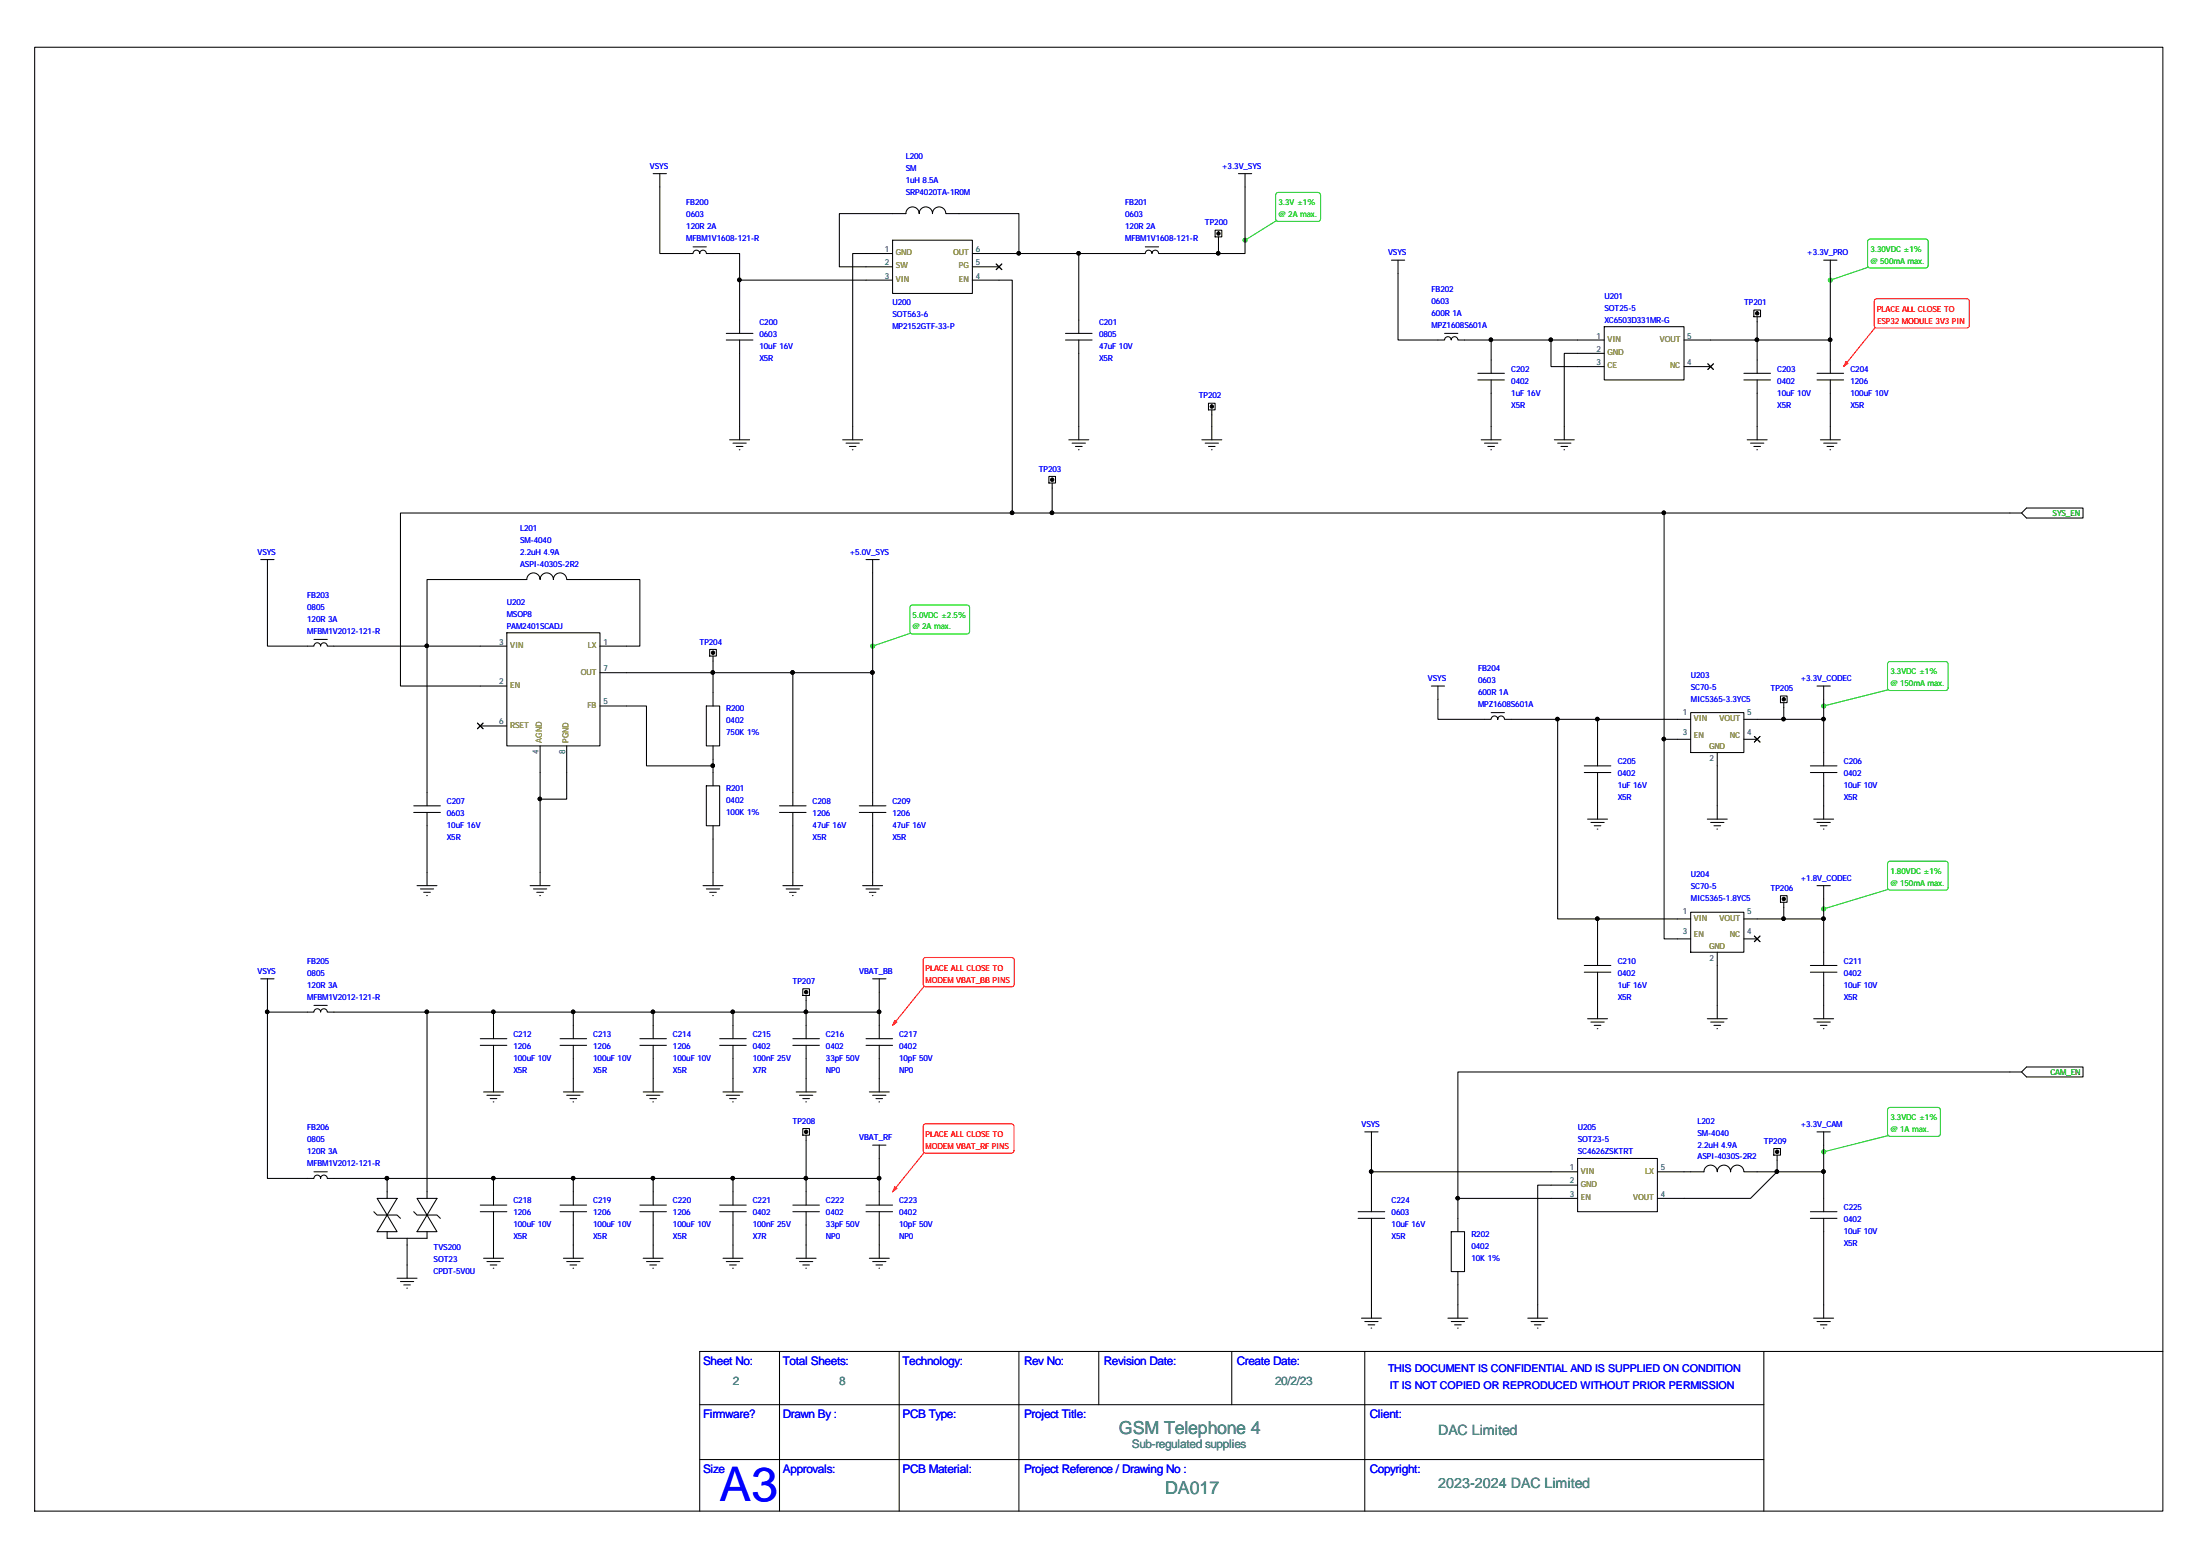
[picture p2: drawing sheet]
<svg xmlns="http://www.w3.org/2000/svg" width="420mm" height="297mm" viewBox="0 0 420 297" stroke-linecap="round" stroke-linejoin="round" font-family="sans-serif">
<g fill="#00e100">
<circle cx="348.3" cy="173.5" r=".38"/>
<circle cx="348.3" cy="134.8" r=".38"/>
<circle cx="166.7" cy="123.3" r=".38"/>
<circle cx="349.6" cy="53.5" r=".38"/>
</g>
<g fill="#f00">
<path d="M170.9 194.8l.4 .3-.8 .6z"/>
<path d="M170.9 226.5l.4 .4-.8 .6z"/>
</g>
<g fill="#00e100">
<circle cx="237.8" cy="45.9" r=".38"/>
<circle cx="348.3" cy="219.9" r=".38"/>
</g>
<path d="M352.5 69l.4 .4-.8 .6z" fill="#f00"/>
<g fill="#000" stroke="#000" stroke-width=".19">
<circle cx="141.2" cy="53.4" r=".34"/>
<circle cx="194.6" cy="48.4" r=".33"/>
<circle cx="206" cy="48.4" r=".33"/>
<circle cx="232.7" cy="48.4" r=".34"/>
<circle cx="284.7" cy="64.9" r=".34"/>
<circle cx="296.2" cy="64.9" r=".34"/>
<circle cx="335.5" cy="64.9" r=".34"/>
<circle cx="349.5" cy="64.9" r=".34"/>
<circle cx="193.3" cy="97.9" r=".34"/>
<circle cx="200.9" cy="97.9" r=".34"/>
<circle cx="317.8" cy="97.9" r=".34"/>
<circle cx="81.5" cy="123.3" r=".34"/>
<circle cx="136.1" cy="128.4" r=".34"/>
<circle cx="151.4" cy="128.4" r=".34"/>
<circle cx="166.6" cy="128.4" r=".35"/>
<circle cx="297.4" cy="137.3" r=".34"/>
<circle cx="305.1" cy="137.3" r=".34"/>
<circle cx="340.6" cy="137.3" r=".33"/>
<circle cx="348.3" cy="137.3" r=".34"/>
<circle cx="103.1" cy="152.5" r=".33"/>
<circle cx="136.1" cy="146.2" r=".34"/>
<circle cx="317.8" cy="141.1" r=".33"/>
<circle cx="305.1" cy="175.4" r=".34"/>
<circle cx="340.6" cy="175.4" r=".34"/>
<circle cx="348.2" cy="175.4" r=".34"/>
<circle cx="51" cy="193.2" r=".34"/>
<circle cx="81.5" cy="193.2" r=".34"/>
<circle cx="94.2" cy="193.2" r=".34"/>
<circle cx="109.5" cy="193.2" r=".34"/>
<circle cx="124.7" cy="193.2" r=".34"/>
<circle cx="139.9" cy="193.2" r=".34"/>
<circle cx="153.9" cy="193.2" r=".34"/>
<circle cx="167.9" cy="193.2" r=".34"/>
<circle cx="73.9" cy="224.9" r=".34"/>
<circle cx="94.2" cy="224.9" r=".34"/>
<circle cx="109.5" cy="224.9" r=".34"/>
<circle cx="124.7" cy="224.9" r=".34"/>
<circle cx="139.9" cy="224.9" r=".34"/>
<circle cx="153.9" cy="224.9" r=".34"/>
<circle cx="167.9" cy="224.9" r=".34"/>
<circle cx="261.9" cy="223.7" r=".34"/>
<circle cx="278.4" cy="228.7" r=".34"/>
<circle cx="339.3" cy="223.7" r=".34"/>
<circle cx="348.2" cy="223.7" r=".34"/>
</g>
<path d="M190.3 50.4l1 1.1M191.3 50.4l-1 1.1M326.2 69.4l1 1.1M327.2 69.4l-1 1.1M91.2 138l1.1 1.1M92.3 138l-1.1 1.1M335 140.6l1.1 1.1M336.1 140.6l-1.1 1.1M335 178.7l1.1 1.1M336.1 178.7l-1.1 1.1" fill="none" stroke="#000" stroke-width=".19"/>
<g fill="#000">
<circle cx="232.7" cy="44.6" r=".32"/>
<circle cx="335.6" cy="59.8" r=".32"/>
<circle cx="231.4" cy="77.6" r=".32"/>
<circle cx="200.9" cy="91.6" r=".32"/>
<circle cx="136.2" cy="124.6" r=".31"/>
<circle cx="340.7" cy="133.5" r=".32"/>
<circle cx="340.7" cy="171.6" r=".32"/>
<circle cx="154" cy="189.4" r=".32"/>
<circle cx="154" cy="216.1" r=".32"/>
<circle cx="339.4" cy="219.9" r=".32"/>
</g>
<g fill="none" stroke="#00e100" stroke-width=".2">
<path d="M243.8 36.9l.3-.2 7.8 .1 .3 .4-.1 4.8-.3 .3-8-.1-.2-.4v-4.6zM243.8 42.1l-6 3.8M356.8 51l-7.2 2.5M356.8 45.8l.3-.2 10.8 .1 .3 .4v4.7l-.4 .4-10.9-.1-.2-.5v-4.5zM173.9 115.7l.3-.2 10.7 .1 .3 .3v4.8l-.5 .3h-10.6l-.3-.4zM173.9 120.9l-7.2 2.4M360.6 131.7l-12.3 3.1M360.6 126.4l.3-.1h10.9l.3 .4-.1 4.8-.4 .3h-10.8l-.3-.5v-4.5zM360.6 169.8l-12.3 3.7M360.6 164.5l.3-.1 10.9 .1 .3 .3-.1 4.8-.4 .3h-10.8l-.3-.5v-4.5zM360.6 216.8l-12.3 3.1M360.6 211.5l.3-.1 9.4 .1 .3 .4-.1 4.8-.4 .2h-9.3l-.3-.5v-4.5z"/>
<circle cx="237.8" cy="45.9" r=".38"/>
<circle cx="349.6" cy="53.5" r=".38"/>
<circle cx="166.7" cy="123.3" r=".38"/>
<circle cx="348.3" cy="134.8" r=".38"/>
<circle cx="348.3" cy="173.5" r=".38"/>
<circle cx="348.3" cy="219.9" r=".38"/>
</g>
<path d="M358.1 57.2l.4-.2 17.3 .1 .3 .4v4.7l-.4 .4h-17.4l-.4-.4v-4.7zM352.5 69l.4 .4-.8 .6zM358.1 62.5l-6 7.5M170.9 194.8l.4 .3-.8 .6zM176.5 182.9l.3-.1h16.5l.3 .2 .1 .3v4.7l-.2 .3-.3 .1h-16.5l-.4-.5v-4.7zM176.5 188.3l-6 7.4M176.5 214.7l.3-.2 16.5 .1 .3 .4v4.7l-.4 .4h-16.6l-.3-.4v-4.7zM170.9 226.5l.4 .4-.8 .6zM176.5 220l-6 7.5" fill="none" stroke="#f00" stroke-width=".2"/>
<g fill="none" stroke="#000" stroke-width=".2">
<path d="M6.6 9h406.5v279.5h-406.5zM124.7 33.1h2.6M126 33.1v15.3h6.4a.63 .63 0 0 1 .6-.6 .63 .63 0 0 1 .6 .6 .63 .63 0 0 1 .7-.6 .63 .63 0 0 1 .6 .6h6.4v5.1M236.5 33.1h2.6M237.8 33.1v15.3h-5.1M132.4 47.1h2.5M141.3 53.5v10.1M141.3 53.5h29.2M170.5 48.4h-7.7v35.6M170.5 45.9h15.2v10.1h-15.2zM185.7 53.5h7.6v44.4M185.7 48.4h33a.64 .64 0 0 1 .7-.6 .64 .64 0 0 1 .6 .6 .64 .64 0 0 1 .6-.6 .64 .64 0 0 1 .7 .6h11.4"/>
<path d="M185.7 50.9h5.1M194.6 48.4v-7.6h-14a1.27 1.27 0 0 0-1.2-1.3 1.27 1.27 0 0 0-1.3 1.3 1.27 1.27 0 0 0-1.3-1.3 1.27 1.27 0 0 0-1.3 1.3 1.26 1.26 0 0 0-1.2-1.3 1.26 1.26 0 0 0-1.3 1.3h-12.7v10.1h10.2M206 48.4v15.2M218.7 47.1h2.6M232.1 43.9h1.2v1.3h-1.2zM232.7 45.2v3.2M265.7 49.7h2.6M267 49.7v15.2h8.9a.64 .64 0 0 1 .6-.6 .64 .64 0 0 1 .7 .6 .63 .63 0 0 1 .6-.6 .63 .63 0 0 1 .6 .6h28M334.9 59.2h1.3v1.3h-1.3zM348.3 49.7h2.5M349.6 49.7v21.6M138.7 64.9h5.1"/>
<path d="M138.7 63.6h5.1M141.3 64.9v19.1M203.5 64.9h5.1M203.5 63.6h5.1M206 64.9v19.1M230.8 77h1.3v1.2h-1.3zM231.4 78.2v5.8M275.9 63.6h2.5M282.2 72.5h5.1M282.2 71.3h5.1M284.8 64.9v6.4M284.8 72.5v11.5"/>
<path d="M296.2 64.9v5.1h10.2M306.4 67.5h-7.7v16.5M306.4 62.4h15.2v10.1h-15.2zM321.6 64.9h28M321.6 70h5.1M333 72.5h5.1M333 71.3h5.1M335.6 60.5v10.8M335.6 72.5v11.5M347 72.5h5.1M347 71.3h5.1M349.6 72.5v11.5"/>
<path d="M139.3 84h3.9M140 84.6h2.5M140.6 85.2h1.3M141.2 85.9h.1M160.9 84h3.8M161.6 84.6h2.5M162.2 85.2h1.3M162.8 85.9h.1M193.3 97.9h-116.8v33.1h20.3M193.3 97.9h192.8l.9-.9h10.8v1.9h-10.8l-.9-1M200.3 90.9h1.3v1.3h-1.3zM200.9 92.2v5.7"/>
<path d="M204.1 84h3.8M204.8 84.6h2.5M205.4 85.2h1.3M206 85.9h.1M229.5 84h3.8M230.2 84.6h2.5M230.8 85.2h1.3M231.4 85.9h.1M282.9 84h3.8M283.5 84.6h2.5M284.2 85.2h1.2M284.7 85.9h.1"/>
<path d="M296.8 84h3.9M297.5 84.6h2.5M298.1 85.2h1.3M298.7 85.9h.1M317.8 97.9v43.2M333.7 84h3.8M334.3 84.6h2.6M334.9 85.2h1.3M335.5 85.9h.1M347.7 84h3.8M348.3 84.6h2.5M348.9 85.2h1.3"/>
<path d="M349.5 85.9h.1M49.8 106.8h2.5M51.1 106.8v16.5h8.9a.63 .63 0 0 1 .6-.6 .63 .63 0 0 1 .6 .6 .64 .64 0 0 1 .7-.6 .64 .64 0 0 1 .6 .6h34.3M165.4 106.8h2.5M166.7 106.8v47M60 122.1h2.5M91.7 138.6h5.1M96.8 120.8h17.8v21.6h-17.8zM114.6 134.8h8.9v11.4h12.7M114.6 123.3h7.6v-12.7h-14a1.27 1.27 0 0 0-1.2-1.2 1.27 1.27 0 0 0-1.3 1.2 1.26 1.26 0 0 0-1.3-1.2 1.26 1.26 0 0 0-1.2 1.2 1.27 1.27 0 0 0-1.3-1.2 1.27 1.27 0 0 0-1.3 1.2h-19v43.2M114.6 128.4h52.1M134.9 134.8h2.5v7.6h-2.5z"/>
<path d="M135.5 124h1.3v1.2h-1.3zM136.2 125.2v9.6M151.4 128.4v25.4M273.4 131h2.5M274.6 131v6.3h10.2a.63 .63 0 0 1 .6-.6 .63 .63 0 0 1 .6 .6 .64 .64 0 0 1 .7-.6 .64 .64 0 0 1 .6 .6h35.6M284.8 136h2.5M297.5 137.3v38.1h7.6M305.1 137.3v8.9M322.9 136h10.1v7.7h-10.1zM333 137.3h15.3M340 132.9h1.3v1.2h-1.3zM340.7 134.1v3.2"/>
<path d="M347 131h2.6M348.3 131v15.2M79 155.1h5.1M79 153.8h5.1M81.6 155.1v14M103.2 142.4v26.7M108.2 142.4v10.2h-5M134.9 150h2.5v7.6h-2.5zM136.2 142.4v7.6M136.2 157.6v11.5M148.9 155.1h5.1M148.9 153.8h5.1"/>
<path d="M151.4 155.1v14M164.1 155.1h5.1M164.1 153.8h5.1M166.7 155.1v14M302.6 147.5h5M302.6 146.2h5M303.2 156.4h3.8M303.8 157h2.6M304.5 157.6h1.2M305 158.3h.2M305.1 147.5v8.9M317.8 141.1v38.1h5.1"/>
<path d="M317.8 141.1h5.1M326.1 156.4h3.8M326.7 157h2.5M327.3 157.6h1.3M327.9 158.3h.1M328 143.7v12.7M333 141.1h2.6M345.7 147.5h5.1M345.7 146.2h5.1M346.4 156.4h3.8M347 157h2.6M347.7 157.6h1.2"/>
<path d="M348.2 158.3h.2M348.3 147.5v8.9M79.6 169.1h3.9M80.3 169.7h2.5M80.9 170.3h1.3M81.5 171h.1M101.2 169.1h3.9M101.9 169.7h2.5M102.5 170.3h1.3M103.1 171h.1M134.3 169.1h3.8M134.9 169.7h2.5"/>
<path d="M135.5 170.3h1.3M136.1 171h.1M149.5 169.1h3.8M150.1 169.7h2.6M150.8 170.3h1.3M151.3 171h.2M164.7 169.1h3.9M165.4 169.7h2.5M166 170.3h1.3M166.6 171h.1M305.1 175.4h17.8M305.1 175.4v8.9"/>
<path d="M322.9 174.1h10.1v7.7h-10.1zM333 175.4h15.3M333 179.2h2.6M340 171h1.3v1.2h-1.3zM340.7 172.2v3.2M347 169.1h2.6M348.3 169.1v15.2M49.8 186.9h2.5M51.1 193.2v31.8h8.9a.63 .63 0 0 1 .6-.7 .63 .63 0 0 1 .6 .7 .64 .64 0 0 1 .7-.7 .64 .64 0 0 1 .6 .7h105.4M51.1 193.2h8.9a.63 .63 0 0 1 .6-.6 .63 .63 0 0 1 .6 .6 .64 .64 0 0 1 .7-.6 .64 .64 0 0 1 .6 .6h105.4M51.1 186.9v6.3M60 191.9h2.5"/>
<path d="M81.6 193.2v35.6M91.7 199.6h5.1M91.7 198.3h5.1M94.2 193.2v5.1M94.2 199.6v8.9M107 199.6h5M107 198.3h5M109.5 193.2v5.1M109.5 199.6v8.9M122.2 199.6h5.1M122.2 198.3h5.1M124.7 193.2v5.1"/>
<path d="M124.7 199.6v8.9M137.4 199.6h5.1M137.4 198.3h5.1M140 193.2v5.1M140 199.6v8.9M151.4 199.6h5.1M151.4 198.3h5.1M153.3 188.8h1.3v1.2h-1.3zM154 190v8.3M154 199.6v8.9M165.4 199.6h5.1M165.4 198.3h5.1"/>
<path d="M166.7 186.9h2.5M167.9 186.9v11.4M167.9 199.6v8.9M302.6 185.6h5M302.6 184.3h5M303.2 194.5h3.8M303.8 195.1h2.6M304.5 195.7h1.2M305 196.4h.2M305.1 185.6v8.9M326.1 194.5h3.8M326.7 195.1h2.5"/>
<path d="M327.3 195.7h1.3M327.9 196.4h.1M328 181.8v12.7M345.7 185.6h5.1M345.7 184.3h5.1M346.4 194.5h3.8M347 195.1h2.6M347.7 195.7h1.2M348.2 196.4h.2M348.3 185.6v8.9M92.4 208.5h3.8M93 209.1h2.5"/>
<path d="M93.6 209.7h1.3M94.2 210.4h.1M107.6 208.5h3.8M108.2 209.1h2.6M108.9 209.7h1.2M109.4 210.4h.2M122.8 208.5h3.8M123.5 209.1h2.5M124.1 209.7h1.3M124.7 210.4h.1M138.1 208.5h3.8M138.7 209.1h2.6"/>
<path d="M139.3 209.7h1.3M139.9 210.4h.1M152.1 208.5h3.8M152.7 209.1h2.5M153.3 215.4h1.3v1.3h-1.3zM153.3 209.7h1.3M153.9 210.4h.1M154 216.7v13.4M166 208.5h3.8M166.7 209.1h2.5M166.7 218.6h2.5M167.3 209.7h1.3"/>
<path d="M167.9 210.4h.1M167.9 218.6v11.5M260.6 216.1h2.6M261.9 216.1v15.2M338.8 219.3h1.2v1.2h-1.2zM347 216.1h2.6M348.3 216.1v15.2M386.1 204.6l.9 1h10.8v-1.9h-10.8l-.9 .9h-107.7v24.2M60 223.7h2.5M71.4 231.3l.6 .7h3.8l.7 .6M72 228.8h3.8l-1.9 3.2zM73.9 232l1.9 3.1h-3.8z"/>
<path d="M73.9 235.1v1.3h7.7v-1.3M73.9 225v3.8M77.7 236.4v7.6M79 231.3l.6 .7h3.9l.6 .6M79.6 228.8h3.9l-1.9 3.2zM81.6 232l1.9 3.1h-3.9zM91.7 231.3h5.1M91.7 230.1h5.1M94.2 225v5.1M94.2 231.3v8.9M107 231.3h5M107 230.1h5"/>
<path d="M109.5 225v5.1M109.5 231.3v8.9M122.2 231.3h5.1M122.2 230.1h5.1M124.7 225v5.1M124.7 231.3v8.9M137.4 231.3h5.1M137.4 230.1h5.1M140 225v5.1M140 231.3v8.9M151.4 231.3h5.1M151.4 230.1h5.1"/>
<path d="M154 231.3v8.9M165.4 231.3h5.1M165.4 230.1h5.1M167.9 231.3v8.9M259.4 231.3h5.1M259.4 232.6h5.1M261.9 232.6v19M261.9 223.7h39.4M277.2 235.1h2.5v7.6h-2.5zM278.4 228.8v6.3M278.4 228.8h22.9M301.3 226.2h-7.6v25.4"/>
<path d="M301.3 221.2h15.2v10.1h-15.2zM316.5 223.7h8.9a1.27 1.27 0 0 1 1.3-1.3 1.27 1.27 0 0 1 1.3 1.3 1.27 1.27 0 0 1 1.2-1.3 1.27 1.27 0 0 1 1.3 1.3 1.27 1.27 0 0 1 1.3-1.3 1.27 1.27 0 0 1 1.2 1.3h15.3M339.4 220.5v3.2l-5.1 5.1h-17.8M345.7 231.3h5.1M345.7 232.6h5.1M348.3 232.6v19M75.8 244h3.8M76.5 244.6h2.5M77.1 245.3h1.3M77.7 245.9h.1M92.4 240.2h3.8M93 240.8h2.5"/>
<path d="M93.6 241.5h1.3M94.2 242.1h.1M107.6 240.2h3.8M108.2 240.8h2.6M108.9 241.5h1.2M109.4 242.1h.2M122.8 240.2h3.8M123.5 240.8h2.5M124.1 241.5h1.3M124.7 242.1h.1M138.1 240.2h3.8M138.7 240.8h2.6"/>
<path d="M139.3 241.5h1.3M139.9 242.1h.1M148.9 258v30.5M152.1 240.2h3.8M152.7 240.8h2.5M153.3 241.5h1.3M153.9 242.1h.1M166 240.2h3.8M166.7 240.8h2.5M167.3 241.5h1.3M167.9 242.1h.1M171.7 258v30.5"/>
<path d="M194.6 258v30.5M209.8 258v10.2M235.2 258v10.2M260 251.6h3.8M260.6 258v30.5M260.6 252.3h2.6M261.3 252.9h1.3M261.8 253.5h.2M276.5 251.6h3.8M277.2 252.3h2.5M277.8 252.9h1.3M278.4 253.5h.1"/>
<path d="M278.4 242.7v8.9M291.8 251.6h3.8M292.4 252.3h2.5M293 252.9h1.3M293.6 253.5h.1M336.9 258v30.5M346.4 251.6h3.8M347 252.3h2.6M347.7 252.9h1.2M348.2 253.5h.2M413.1 258h-279.5v30.5M133.6 268.2h203.3"/>
<path d="M133.6 278.6h203.3"/>
<circle cx="232.7" cy="44.6" r=".32"/>
<circle cx="335.6" cy="59.8" r=".32"/>
<circle cx="231.4" cy="77.6" r=".32"/>
<circle cx="200.9" cy="91.6" r=".32"/>
<circle cx="136.2" cy="124.6" r=".31"/>
<circle cx="340.7" cy="133.5" r=".32"/>
<circle cx="340.7" cy="171.6" r=".32"/>
<circle cx="154" cy="189.4" r=".32"/>
<circle cx="154" cy="216.1" r=".32"/>
<circle cx="339.4" cy="219.9" r=".32"/>
</g>
<text font-size="9.1" fill="#00f" x="137.4" y="286.5">A3</text>
<g font-size="3.4" fill="#408080">
<text x="213.7" y="273.8">GSM Telephone 4</text>
<text x="222.5" y="285.2">DA017</text>
</g>
<g font-size="2.7" fill="#408080">
<text x="274.7" y="273.9">DAC Limited</text>
<text x="274.7" y="284.1">2023-2024 DAC Limited</text>
</g>
<g font-size="2.3" fill="#00f">
<text x="134.3" y="260.5">Sheet No:</text>
<text x="149.5" y="260.5">Total Sheets:</text>
<text x="172.4" y="260.5">Technology:</text>
<text x="195.6" y="260.5">Rev No:</text>
<text x="210.8" y="260.5">Revision Date:</text>
<text x="236.2" y="260.5">Create Date:</text>
<text x="134.3" y="270.7">Firmware?</text>
<text x="149.5" y="270.7">Drawn By :</text>
<text x="172.4" y="270.7">PCB Type:</text>
<text x="195.6" y="270.7">Project Title:</text>
<text x="261.6" y="270.7">Client:</text>
<text x="134.3" y="281.2">Size</text>
<text x="149.5" y="281.2">Approvals:</text>
<text x="172.4" y="281.2">PCB Material:</text>
<text x="195.6" y="281.2">Project Reference / Drawing No :</text>
<text x="261.6" y="281.2">Copyright:</text>
</g>
<g font-size="2.3" fill="#408080">
<text x="140" y="264.4">2</text>
<text x="160.3" y="264.4">8</text>
<text x="243.5" y="264.4">20/2/23</text>
<text x="216.2" y="276.5">Sub-regulated supplies</text>
</g>
<g font-size="2" fill="#00f">
<text x="265.1" y="261.9">THIS DOCUMENT IS CONFIDENTIAL AND IS SUPPLIED ON CONDITION</text>
<text x="265.4" y="265.1">IT IS NOT COPIED OR REPRODUCED WITHOUT PRIOR PERMISSION</text>
</g>
<g font-size="1.6" fill="#00f">
<text x="124.1" y="32.2">VSYS</text>
<text x="173" y="30.3">L200</text>
<text x="173" y="32.6">SM</text>
<text x="173" y="34.9">1uH 8.5A</text>
<text x="233.3" y="32.2">+3.3V_SYS</text>
<text x="131.1" y="39.2">FB200</text>
<text x="131.1" y="41.5">0603</text>
<text x="173" y="37.2">SRP4020TA-1R0M</text>
<text x="214.9" y="39.2">FB201</text>
<text x="214.9" y="41.5">0603</text>
<text x="131.1" y="43.8">120R 2A</text>
<text x="131.1" y="46.1">MFBM1V1608-121-R</text>
<text x="214.9" y="43.8">120R 2A</text>
<text x="214.9" y="46.1">MFBM1V1608-121-R</text>
<text x="230.1" y="43">TP200</text>
<text x="265.1" y="48.7">VSYS</text>
<text x="345.1" y="48.7">+3.3V_PRO</text>
<text x="170.4" y="58.3">U200</text>
<text x="273.4" y="55.7">FB202</text>
<text x="273.4" y="58">0603</text>
<text x="306.4" y="57">U201</text>
<text x="306.4" y="59.3">SOT25-5</text>
<text x="333.1" y="58.3">TP201</text>
<text x="145" y="62.1">C200</text>
<text x="145" y="64.4">0603</text>
<text x="170.4" y="60.6">SOT563-6</text>
<text x="170.4" y="62.9">MP2152GTF-33-P</text>
<text x="209.9" y="62.1">C201</text>
<text x="209.9" y="64.4">0805</text>
<text x="273.4" y="60.3">600R 1A</text>
<text x="273.4" y="62.6">MPZ1608S601A</text>
<text x="306.4" y="61.6">XC6503D331MR-G</text>
<text x="145" y="66.7">10uF 16V</text>
<text x="145" y="68.9">X5R</text>
<text x="209.9" y="66.7">47uF 10V</text>
<text x="209.9" y="68.9">X5R</text>
<text x="288.6" y="71">C202</text>
<text x="339.4" y="71">C203</text>
<text x="353.4" y="71">C204</text>
<text x="228.9" y="76.1">TP202</text>
<text x="288.6" y="73.3">0402</text>
<text x="288.6" y="75.6">1uF 16V</text>
<text x="288.6" y="77.8">X5R</text>
<text x="339.4" y="73.3">0402</text>
<text x="339.4" y="75.6">10uF 10V</text>
<text x="339.4" y="77.8">X5R</text>
<text x="353.4" y="73.3">1206</text>
<text x="353.4" y="75.6">100uF 10V</text>
<text x="353.4" y="77.8">X5R</text>
<text x="198.4" y="90">TP203</text>
<text x="99.3" y="101.5">L201</text>
<text x="49.2" y="105.9">VSYS</text>
<text x="99.3" y="103.7">SM-4040</text>
<text x="99.3" y="106">2.2uH 4.9A</text>
<text x="162.2" y="105.9">+5.0V_SYS</text>
<text x="99.3" y="108.3">ASPI-4030S-2R2</text>
<text x="58.7" y="114.2">FB203</text>
<text x="58.7" y="116.4">0805</text>
<text x="58.7" y="118.7">120R 3A</text>
<text x="96.8" y="115.4">U202</text>
<text x="96.8" y="117.7">MSOP8</text>
<text x="58.7" y="121">MFBM1V2012-121-R</text>
<text x="96.8" y="120">PAM2401SCADJ</text>
<text x="133.6" y="123">TP204</text>
<text x="272.7" y="130">VSYS</text>
<text x="282.3" y="128.1">FB204</text>
<text x="282.3" y="130.4">0603</text>
<text x="322.9" y="129.4">U203</text>
<text x="322.9" y="131.7">SC70-5</text>
<text x="338.2" y="131.9">TP205</text>
<text x="343.8" y="130">+3.3V_CODEC</text>
<text x="138.7" y="135.7">R200</text>
<text x="282.3" y="132.7">600R 1A</text>
<text x="282.3" y="135">MPZ1608S601A</text>
<text x="322.9" y="134">MIC5365-3.3YC5</text>
<text x="138.7" y="138">0402</text>
<text x="138.7" y="140.3">750K 1%</text>
<text x="308.9" y="145.9">C205</text>
<text x="308.9" y="148.2">0402</text>
<text x="352.1" y="145.9">C206</text>
<text x="352.1" y="148.2">0402</text>
<text x="85.3" y="153.5">C207</text>
<text x="85.3" y="155.8">0603</text>
<text x="138.7" y="151">R201</text>
<text x="138.7" y="153.3">0402</text>
<text x="138.7" y="155.6">100K 1%</text>
<text x="155.2" y="153.5">C208</text>
<text x="155.2" y="155.8">1206</text>
<text x="170.4" y="153.5">C209</text>
<text x="170.4" y="155.8">1206</text>
<text x="308.9" y="150.5">1uF 16V</text>
<text x="308.9" y="152.8">X5R</text>
<text x="352.1" y="150.5">10uF 10V</text>
<text x="352.1" y="152.8">X5R</text>
<text x="85.3" y="158.1">10uF 16V</text>
<text x="85.3" y="160.4">X5R</text>
<text x="155.2" y="158.1">47uF 16V</text>
<text x="155.2" y="160.4">X5R</text>
<text x="170.4" y="158.1">47uF 16V</text>
<text x="170.4" y="160.4">X5R</text>
<text x="322.9" y="167.5">U204</text>
<text x="322.9" y="169.8">SC70-5</text>
<text x="322.9" y="172.1">MIC5365-1.8YC5</text>
<text x="338.2" y="170">TP206</text>
<text x="343.8" y="168.2">+1.8V_CODEC</text>
<text x="49.2" y="186">VSYS</text>
<text x="58.7" y="184">FB205</text>
<text x="164.1" y="186">VBAT_BB</text>
<text x="308.9" y="184">C210</text>
<text x="352.1" y="184">C211</text>
<text x="58.7" y="186.3">0805</text>
<text x="58.7" y="188.6">120R 3A</text>
<text x="58.7" y="190.9">MFBM1V2012-121-R</text>
<text x="151.4" y="187.8">TP207</text>
<text x="308.9" y="186.3">0402</text>
<text x="308.9" y="188.6">1uF 16V</text>
<text x="308.9" y="190.9">X5R</text>
<text x="352.1" y="186.3">0402</text>
<text x="352.1" y="188.6">10uF 10V</text>
<text x="352.1" y="190.9">X5R</text>
<text x="98" y="198">C212</text>
<text x="113.3" y="198">C213</text>
<text x="128.5" y="198">C214</text>
<text x="143.8" y="198">C215</text>
<text x="157.7" y="198">C216</text>
<text x="171.7" y="198">C217</text>
<text x="98" y="200.3">1206</text>
<text x="98" y="202.6">100uF 10V</text>
<text x="113.3" y="200.3">1206</text>
<text x="113.3" y="202.6">100uF 10V</text>
<text x="128.5" y="200.3">1206</text>
<text x="128.5" y="202.6">100uF 10V</text>
<text x="143.8" y="200.3">0402</text>
<text x="143.8" y="202.6">100nF 25V</text>
<text x="157.7" y="200.3">0402</text>
<text x="157.7" y="202.6">33pF 50V</text>
<text x="171.7" y="200.3">0402</text>
<text x="171.7" y="202.6">10pF 50V</text>
<text x="98" y="204.8">X5R</text>
<text x="113.3" y="204.8">X5R</text>
<text x="128.5" y="204.8">X5R</text>
<text x="143.8" y="204.8">X7R</text>
<text x="157.7" y="204.8">NP0</text>
<text x="171.7" y="204.8">NP0</text>
<text x="58.7" y="215.8">FB206</text>
<text x="151.4" y="214.5">TP208</text>
<text x="260" y="215.2">VSYS</text>
<text x="301.3" y="215.8">U205</text>
<text x="324.2" y="214.5">L202</text>
<text x="343.8" y="215.2">+3.3V_CAM</text>
<text x="58.7" y="218">0805</text>
<text x="58.7" y="220.3">120R 3A</text>
<text x="164.1" y="217.7">VBAT_RF</text>
<text x="301.3" y="218">SOT23-5</text>
<text x="301.3" y="220.3">SC4626ZSKTRT</text>
<text x="324.2" y="216.8">SM-4040</text>
<text x="324.2" y="219.1">2.2uH 4.9A</text>
<text x="324.2" y="221.3">ASPI-4030S-2R2</text>
<text x="336.9" y="218.3">TP209</text>
<text x="58.7" y="222.6">MFBM1V2012-121-R</text>
<text x="98" y="229.7">C218</text>
<text x="98" y="232">1206</text>
<text x="113.3" y="229.7">C219</text>
<text x="113.3" y="232">1206</text>
<text x="128.5" y="229.7">C220</text>
<text x="128.5" y="232">1206</text>
<text x="143.8" y="229.7">C221</text>
<text x="143.8" y="232">0402</text>
<text x="157.7" y="229.7">C222</text>
<text x="157.7" y="232">0402</text>
<text x="171.7" y="229.7">C223</text>
<text x="171.7" y="232">0402</text>
<text x="265.8" y="229.7">C224</text>
<text x="265.8" y="232">0603</text>
<text x="352.1" y="231">C225</text>
<text x="352.1" y="233.3">0402</text>
<text x="82.8" y="238.6">TVS200</text>
<text x="98" y="234.3">100uF 10V</text>
<text x="98" y="236.6">X5R</text>
<text x="113.3" y="234.3">100uF 10V</text>
<text x="113.3" y="236.6">X5R</text>
<text x="128.5" y="234.3">100uF 10V</text>
<text x="128.5" y="236.6">X5R</text>
<text x="143.8" y="234.3">100nF 25V</text>
<text x="143.8" y="236.6">X7R</text>
<text x="157.7" y="234.3">33pF 50V</text>
<text x="157.7" y="236.6">NP0</text>
<text x="171.7" y="234.3">10pF 50V</text>
<text x="171.7" y="236.6">NP0</text>
<text x="265.8" y="234.3">10uF 16V</text>
<text x="265.8" y="236.6">X5R</text>
<text x="281" y="236.1">R202</text>
<text x="281" y="238.4">0402</text>
<text x="352.1" y="235.6">10uF 10V</text>
<text x="352.1" y="237.9">X5R</text>
<text x="82.8" y="240.9">SOT23</text>
<text x="82.8" y="243.2">CPDT-5V0U</text>
<text x="281" y="240.7">10K 1%</text>
</g>
<g font-size="1.6" fill="#00e100">
<text x="244.2" y="39.1">3.3V ±1%</text>
<text x="244.2" y="41.4">@ 2A max.</text>
<text x="357.2" y="48">3.30VDC ±1%</text>
<text x="357.2" y="50.3">@ 500mA max.</text>
<text x="174.2" y="117.9">5.0VDC ±2.5%</text>
<text x="174.2" y="120.2">@ 2A max.</text>
<text x="361" y="128.7">3.3VDC ±1%</text>
<text x="361" y="130.9">@ 150mA max.</text>
<text x="361" y="166.8">1.80VDC ±1%</text>
<text x="361" y="169.1">@ 150mA max.</text>
<text x="361" y="213.8">3.3VDC ±1%</text>
<text x="361" y="216.1">@ 1A max.</text>
</g>
<g font-size="1.6" fill="#408080">
<text x="169" y="48.1">1</text>
<text x="169" y="50.7">2</text>
<text x="169" y="53.2">3</text>
<text x="186.4" y="50.7">5</text>
<text x="186.4" y="48.1">6</text>
<text x="186.4" y="53.2">4</text>
<text x="304.9" y="64.6">1</text>
<text x="322.2" y="64.6">5</text>
<text x="304.9" y="67.2">2</text>
<text x="304.9" y="69.7">3</text>
<text x="322.2" y="69.7">4</text>
<text x="95.3" y="123">3</text>
<text x="115.2" y="123">1</text>
<text x="95.3" y="130.7">2</text>
<text x="115.2" y="128.1">7</text>
<text x="115.2" y="134.5">5</text>
<text x="321.4" y="136.4">1</text>
<text x="333.7" y="136.4">5</text>
<text x="95.3" y="138.3">6</text>
<text x="102.9" y="143.9" transform="rotate(-90 102.9 143.9)">4</text>
<text x="107.9" y="143.9" transform="rotate(-90 107.9 143.9)">8</text>
<text x="321.4" y="140.2">3</text>
<text x="333.7" y="140.2">4</text>
<text x="326.5" y="145.2">2</text>
<text x="321.4" y="174.5">1</text>
<text x="321.4" y="178.3">3</text>
<text x="333.7" y="174.5">5</text>
<text x="333.7" y="178.3">4</text>
<text x="326.5" y="183.4">2</text>
<text x="299.8" y="223.4">1</text>
<text x="299.8" y="225.9">2</text>
<text x="317.2" y="223.4">5</text>
<text x="299.8" y="228.5">3</text>
<text x="317.2" y="228.5">4</text>
</g>
<g font-size="1.6" fill="#808000">
<text x="171.1" y="48.7">GND</text>
<text x="171.1" y="51.3">SW</text>
<text x="171.1" y="53.8">VIN</text>
<text x="182" y="48.7">OUT</text>
<text x="183.1" y="51.3">PG</text>
<text x="183.1" y="53.8">EN</text>
<text x="307" y="65.2">VIN</text>
<text x="317" y="65.2">VOUT</text>
<text x="307" y="67.8">GND</text>
<text x="307" y="70.3">CE</text>
<text x="318.9" y="70.3">NC</text>
<text x="97.5" y="123.6">VIN</text>
<text x="112.3" y="123.6">LX</text>
<text x="97.5" y="131.3">EN</text>
<text x="110.9" y="128.8">OUT</text>
<text x="112.2" y="135.2">FB</text>
<text x="323.5" y="137.6">VIN</text>
<text x="328.4" y="137.6">VOUT</text>
<text x="97.5" y="139">RSET</text>
<text x="103.5" y="141.8" transform="rotate(-90 103.5 141.8)">AGND</text>
<text x="108.5" y="141.8" transform="rotate(-90 108.5 141.8)">PGND</text>
<text x="323.5" y="140.8">EN</text>
<text x="326.4" y="143">GND</text>
<text x="330.4" y="140.8">NC</text>
<text x="323.5" y="175.8">VIN</text>
<text x="323.5" y="178.9">EN</text>
<text x="328.4" y="175.8">VOUT</text>
<text x="330.4" y="178.9">NC</text>
<text x="326.4" y="181.1">GND</text>
<text x="301.9" y="224.1">VIN</text>
<text x="301.9" y="226.6">GND</text>
<text x="314.2" y="224.1">LX</text>
<text x="301.9" y="229.1">EN</text>
<text x="311.9" y="229.1">VOUT</text>
</g>
<g font-size="1.6" fill="#f00">
<text x="358.5" y="59.5">PLACE ALL CLOSE TO</text>
<text x="358.5" y="61.8">ESP32 MODULE 3V3 PIN</text>
<text x="176.8" y="185.3">PLACE ALL CLOSE TO</text>
<text x="176.8" y="187.6">MODEM VBAT_BB PINS</text>
<text x="176.8" y="217">PLACE ALL CLOSE TO</text>
<text x="176.8" y="219.3">MODEM VBAT_RF PINS</text>
</g>
<g font-size="1.6" fill="#008000">
<text x="392" y="98.6">SYS_EN</text>
<text x="391.6" y="205.3">CAM_EN</text>
</g>
</svg>
